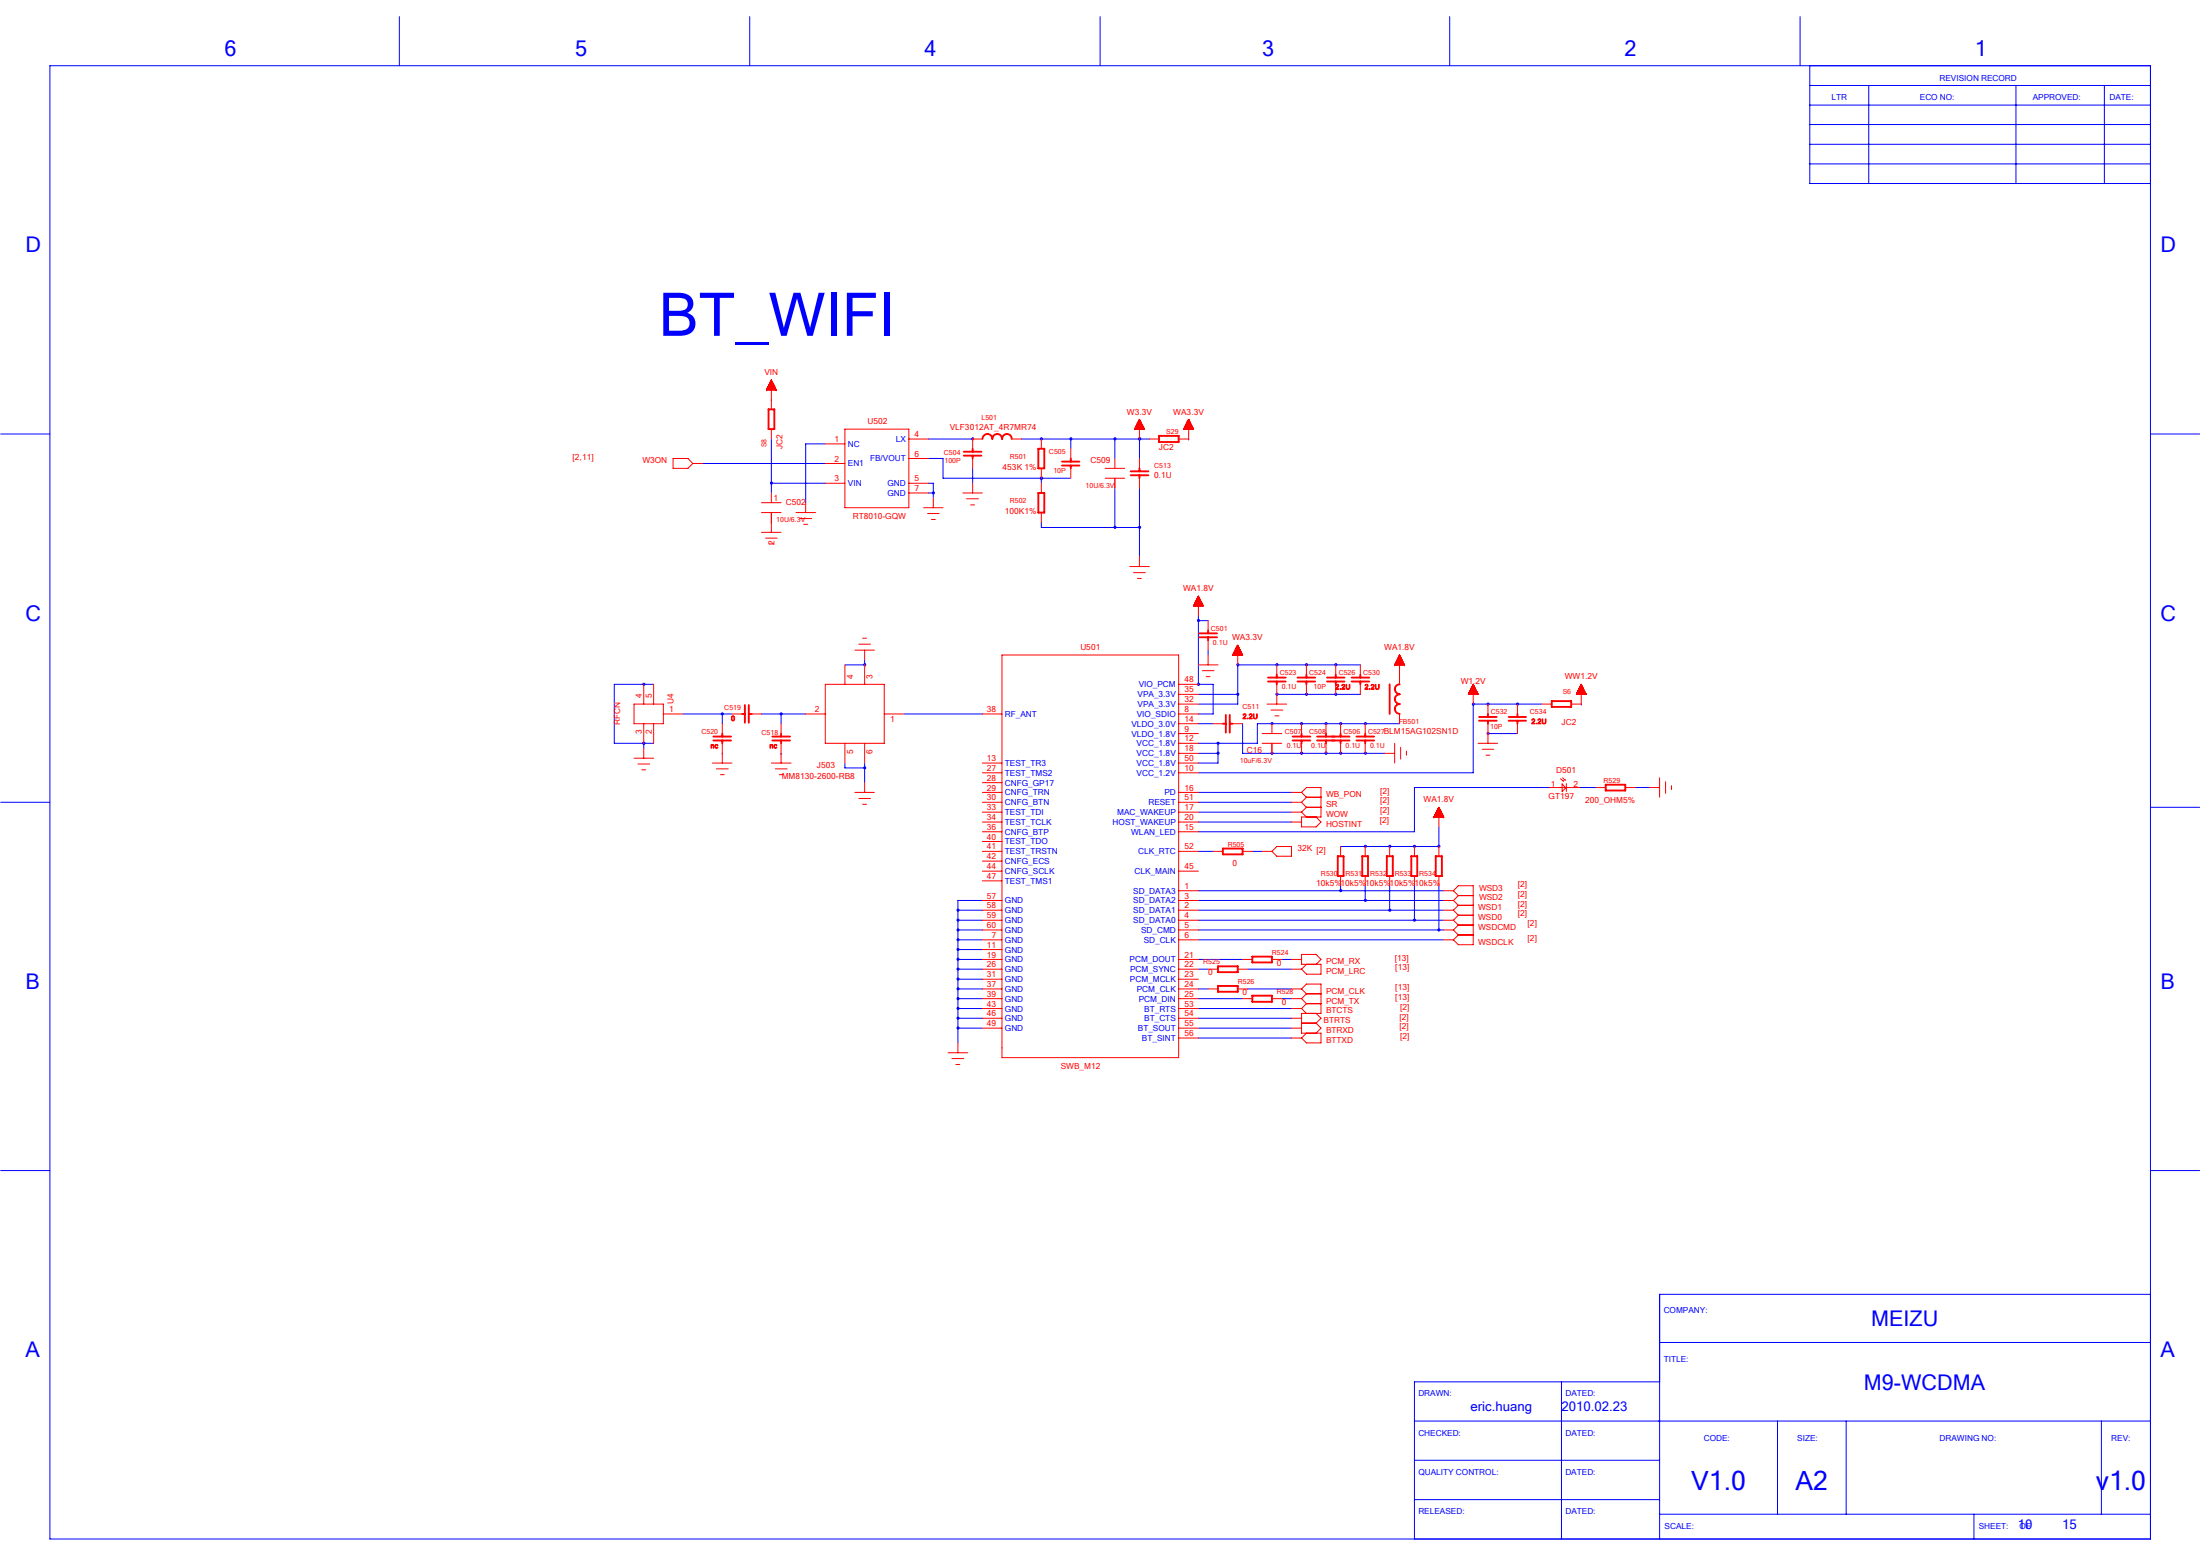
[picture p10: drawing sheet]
<svg xmlns="http://www.w3.org/2000/svg" width="297mm" height="210mm" viewBox="0 0 297 210" stroke-linecap="round" stroke-linejoin="round" font-family="sans-serif">
<g fill="none" stroke="#00f" stroke-width=".14">
<path d="M6.7 8.9h283.7v198.8h-283.7zM53.9 2.2v6.7M101.2 2.2v6.7M148.5 2.2v6.7M195.7 2.2v6.7M243 2.2v6.7M244.4 8.9v15.9h46M244.4 16.8h46M244.4 11.5h46M244.4 14.2h46M244.4 19.5h46M252.3 11.5v13.3"/>
<path d="M272.2 11.5v13.3M284.1 11.5v13.3M244.4 22.1h46M.1 58.6h6.6M104.1 53.9h.1M104.1 59.2v7.3M111.4 59.9h-2.6v7.9M125.4 59.2h5.9M131.3 59.2h.1M138 59.2h17.2M144.6 59.2v1.4M150.5 59.2v2.7"/>
<path d="M153.8 59.2h.1M153.8 59.2v2.7M160.5 59.2h.1M290.4 58.6h6.6M94.9 62.5h16.5M104.1 70.5h.1M104.1 65.2h7.3M125.4 66.5h.6M125.4 65.2h.6v2M125.4 61.9h1.9v2.6h13.3M131.3 63.2v2M140.6 64.5h.1"/>
<path d="M140.6 64.5h4M140.6 70.5v.7h13.2M140.6 64.5v.7M150.5 65.9v5.3M153.8 65.9v9.2M88.3 92.4h-5.4v7.9h5.4M92.2 96.4h6.6M97.5 96.4v1.3M102.8 96.4h6M105.5 96.4v1.3M116.7 89v.7h-2.6M122.1 96.4h10.5"/>
<path d="M161.8 92.4h.1M161.8 92.4h2v4h-2M161.8 93.7h5.3M161.8 97.7h2M161.8 83.8h1.3M161.8 83.1v9.3M163.1 87.7v.7M167.1 89.7v5.3h-5.3M167.1 89.7h.1M167.1 89.7h9.3M167.8 97.7v4h7.9M171.7 97.7h.1"/>
<path d="M172.4 93.7h.1M172.4 89.7h.1M172.4 93.7h4M175.7 97.7h.1M176.4 93.7h.1M176.4 89.7h.1M176.4 89.7h7.3M176.4 93.7h7.3M179 97.7h.1M180.3 93.7h.1M180.3 89.7h.1M181 97.7h.1"/>
<path d="M184.3 97.7h.1M189 91h.1M189 97.7h-19.2v2.6h-8M198.9 95h.1M198.9 95h2M198.9 95v9.3h-37.1M200.9 95h.1M200.9 99h.1M200.9 99h4M200.9 95h7.3M204.9 95h.1M213.5 95h.1"/>
<path d="M.1 108.3h6.6M86.9 100.3v.7M97.5 101.7h.1M105.5 101.7h.1M114.1 103v.6h2.6M116.7 103v2.6M161.8 108.3h12.6M161.8 106.9h12.6M161.8 109.6h12.6M161.8 101.7h2.7M161.8 114.9h2M161.8 110.9h12.6"/>
<path d="M164.5 100.3v2.7h-2.7M169.1 114.9h1.3M171.7 101.7h.1M175.7 101.7h.1M175.7 101.7h11.3M179 101.7h.1M181 119.5v.7M184.3 119.5v2M187.6 119.5v3.3M191 119.5v4.7M194.3 111.6v2.6h-13.3M194.3 119.5v6"/>
<path d="M209.3 106.3h-18.3v5.9h-29.2M213.2 106.3h2.3M220.8 106.3h2M290.4 108.9h6.6M129.3 134.8h3.3M129.3 129.5h3.3M129.3 133.5h3.3M129.3 137.4h3.3M129.3 138.7h3.3M129.3 136.1h3.3M129.3 122.8h3.3M129.3 124.2h3.3"/>
<path d="M129.3 125.5h3.3M129.3 126.8h3.3M129.3 130.8h3.3M129.3 128.1h3.3M129.3 132.1h3.3M132.6 121.5h-3.3v19.2M161.8 134.8h6M161.8 129.5h6M161.8 133.5h1.3M161.8 137.4h12.6M161.8 138.7h12.6M161.8 136.1h12.6"/>
<path d="M161.8 120.2h33.1M161.8 121.5h33.1M161.8 122.8h33.1M161.8 124.2h33.1M161.8 125.5h33.1M161.8 126.8h33.1M161.8 130.8h1.3M168.4 133.5h6M168.4 130.8h6M173.1 134.8h1.3M173.1 129.5h1.3M.1 158h6.6"/>
<path d="M161.8 140.1h12.6M290.4 158h6.6M290.4 174.7h-66.3v33M191 191.8h99.4M191 197.1h33.1M210.8 186.5v21.2M224.1 181.2h66.3M224.1 186.5h-33.1v21.2M240 191.8v12.5M249.3 191.8v12.5M283.7 191.8v12.5M191 202.4h33.1"/>
<path d="M224.1 204.3h66.3M266.5 204.3v3.4"/>
</g>
<g fill="#00f" stroke="#00f" stroke-width=".14">
<path d="M140.5 59.1h.2v.2h-.2z" fill-rule="evenodd"/>
<path d="M125.9 66.4h.2v.2h-.2z" fill-rule="evenodd"/>
<path d="M150.4 59.1h.2v.2h-.2z" fill-rule="evenodd"/>
<path d="M150.4 71.1h.2v.2h-.2z" fill-rule="evenodd"/>
<path d="M131.2 59.1h.2v.2h-.2z" fill-rule="evenodd"/>
<path d="M140.5 64.4h.2v.2h-.2z" fill-rule="evenodd"/>
<path d="M144.5 59.1h.2v.2h-.2z" fill-rule="evenodd"/>
<path d="M140.5 64.4h.2v.2h-.2z" fill-rule="evenodd"/>
<path d="M105.4 96.2h.2v.2h-.2z" fill-rule="evenodd"/>
<path d="M116.7 103.5h.2v.2h-.2z" fill-rule="evenodd"/>
<path d="M116.7 89.6h.2v.2h-.2z" fill-rule="evenodd"/>
<path d="M167 89.6h.2v.2h-.2z" fill-rule="evenodd"/>
<path d="M129.3 122.7h.2v.2h-.2z" fill-rule="evenodd"/>
<path d="M129.3 124.1h.2v.2h-.2z" fill-rule="evenodd"/>
<path d="M129.3 125.4h.2v.2h-.2z" fill-rule="evenodd"/>
<path d="M129.3 126.7h.2v.2h-.2z" fill-rule="evenodd"/>
<path d="M129.3 128h.2v.2h-.2z" fill-rule="evenodd"/>
<path d="M129.3 129.3h.2v.3h-.2z" fill-rule="evenodd"/>
<path d="M129.3 130.7h.2v.2h-.2z" fill-rule="evenodd"/>
<path d="M129.3 132h.2v.2h-.2z" fill-rule="evenodd"/>
<path d="M129.3 133.3h.2v.2h-.2z" fill-rule="evenodd"/>
<path d="M129.3 134.7h.2v.2h-.2z" fill-rule="evenodd"/>
<path d="M129.3 136h.2v.2h-.2z" fill-rule="evenodd"/>
<path d="M129.3 137.3h.2v.2h-.2z" fill-rule="evenodd"/>
<path d="M129.3 138.6h.2v.2h-.2z" fill-rule="evenodd"/>
<path d="M172.3 93.6h.2v.2h-.2z" fill-rule="evenodd"/>
<path d="M164.4 101.5h.2v.2h-.2z" fill-rule="evenodd"/>
<path d="M164.4 100.2h.2v.2h-.2z" fill-rule="evenodd"/>
<path d="M178.9 97.5h.2v.2h-.2z" fill-rule="evenodd"/>
<path d="M175.6 97.5h.2v.2h-.2z" fill-rule="evenodd"/>
<path d="M198.8 94.9h.2v.2h-.2z" fill-rule="evenodd"/>
<path d="M200.8 94.9h.2v.2h-.2z" fill-rule="evenodd"/>
<path d="M200.8 98.9h.2v.2h-.2z" fill-rule="evenodd"/>
<path d="M180.9 101.5h.2v.2h-.2z" fill-rule="evenodd"/>
<path d="M180.9 97.5h.2v.2h-.2z" fill-rule="evenodd"/>
<path d="M176.3 93.6h.2v.2h-.2z" fill-rule="evenodd"/>
<path d="M176.3 89.6h.2v.2h-.2z" fill-rule="evenodd"/>
<path d="M184.2 97.5h.3v.2h-.3z" fill-rule="evenodd"/>
<path d="M167 93.6h.2v.2h-.2z" fill-rule="evenodd"/>
<path d="M171.6 97.5h.2v.2h-.2z" fill-rule="evenodd"/>
<path d="M171.6 101.5h.2v.2h-.2z" fill-rule="evenodd"/>
<path d="M204.8 94.9h.2v.2h-.2z" fill-rule="evenodd"/>
<path d="M104.1 65.1h.2v.2h-.2z" fill-rule="evenodd"/>
<path d="M86.8 92.2h.2v.2h-.2z" fill-rule="evenodd"/>
<path d="M86.8 100.2h.2v.2h-.2z" fill-rule="evenodd"/>
<path d="M86.8 100.2h.2v.2h-.2z" fill-rule="evenodd"/>
<path d="M97.4 96.2h.2v.2h-.2z" fill-rule="evenodd"/>
<path d="M180.3 89.6h.2v.2h-.2z" fill-rule="evenodd"/>
<path d="M180.3 93.6h.2v.2h-.2z" fill-rule="evenodd"/>
<path d="M180.9 120.1h.2v.2h-.2z" fill-rule="evenodd"/>
<path d="M184.2 121.4h.3v.2h-.3z" fill-rule="evenodd"/>
<path d="M190.9 124.1h.2v.2h-.2z" fill-rule="evenodd"/>
<path d="M161.7 83.6h.2v.2h-.2z" fill-rule="evenodd"/>
<path d="M161.7 92.2h.2v.2h-.2z" fill-rule="evenodd"/>
<circle cx="153.9" cy="59.2" r=".15"/>
<circle cx="153.9" cy="71.2" r=".15"/>
<circle cx="179" cy="101.6" r=".15"/>
<circle cx="175.7" cy="101.6" r=".15"/>
<circle cx="184.3" cy="101.6" r=".15"/>
<circle cx="172.4" cy="89.7" r=".15"/>
<circle cx="184.3" cy="114.2" r=".15"/>
<circle cx="187.7" cy="114.2" r=".15"/>
<circle cx="191" cy="114.2" r=".15"/>
<circle cx="194.3" cy="114.2" r=".15"/>
<circle cx="187.7" cy="122.8" r=".15"/>
<circle cx="194.3" cy="125.5" r=".15"/>
</g>
<g fill="none" stroke="#f00" stroke-width=".25">
<path d="M103.8 55.2h.7v2.7h-.7zM132.7 59.2a.66 .66 0 0 1 .6-.6 .66 .66 0 0 1 .7 .6M134 59.2a.65 .65 0 0 1 .6-.6 .65 .65 0 0 1 .7 .6 .66 .66 0 0 1 .6-.6 .66 .66 0 0 1 .7 .6M156.5 58.8h2.6v.8h-2.6zM130.1 61h2.4M130.1 61.5h2.4M131.3 60.6v.4M131.3 61.5v.4M140.2 66.5h.8v2.7h-.8zM140.2 60.6h.8v2.6h-.8zM143.4 62.3h2.3M143.4 62.8h2.3"/>
<path d="M144.6 61.9v.4M144.6 62.8v.4M152.7 64.1h2.4M152.7 63.6h2.4M153.8 63.2v.4M153.8 64.1v.4M96.3 99.4h2.4M96.3 99.9h2.4M97.5 99v.4M97.5 99.9v.4M100.2 96.4h.4M100.6 95.1v2.4"/>
<path d="M101.1 96.4h.4M101.1 95.1v2.4M104.3 99.4h2.4M104.3 99.9h2.4M105.5 99v.4M105.5 99.9v.4M161.9 85.5h2.4M161.9 86h2.4M163.1 85.1v.4M163.1 86v.4M165.1 97.7h.4M165.5 96.5v2.4"/>
<path d="M166 97.7h.4M166 96.5v2.4M171.2 91.4h2.4M171.2 92h2.4M172.4 91v.4M172.4 92v.4M174.5 99.4h2.4M174.5 99.9h2.4M175.2 91.4h2.4M175.2 92h2.4M175.7 99v.4M175.7 99.9v.4"/>
<path d="M176.4 91v.4M176.4 92v.4M177.8 99.4h4.4M177.8 99.9h4.4M179 99v.4M179 99.9v.4M179.2 91.4h2.3M179.2 92h2.3M180.3 91v.4M180.3 92v.4M181 99v.4M181 99.9v.4"/>
<path d="M182.5 91.4h2.4M182.5 92h2.4M183.1 99.4h2.4M183.1 99.9h2.4M183.7 91v.4M183.7 92v.4M184.3 99v.4M184.3 99.9v.4M187.6 92.4v4M189 92.4a.66 .66 0 0 0-.7 .6 .66 .66 0 0 0 .7 .7M189 93.7a.65 .65 0 0 0-.7 .7 .65 .65 0 0 0 .7 .6M189 95a.66 .66 0 0 0-.7 .7 .66 .66 0 0 0 .7 .6"/>
<path d="M199.7 96.8h2.4M199.7 97.3h2.4M200.9 96.4v.4M200.9 97.3v.4M203.7 96.8h2.3M203.7 97.3h2.3M204.9 96.4v.4M204.9 97.3v.4M209.5 94.6h2.6v.8h-2.6zM165.1 114.5h2.7v.8h-2.7zM180.6 115.5h.8v2.7h-.8zM183.9 115.5h.8v2.7h-.8z"/>
<path d="M187.2 115.5h.9v2.7h-.9zM190.5 115.5h.9v2.7h-.9zM193.9 115.5h.8v2.7h-.8zM216.8 105.9h2.6v.8h-2.6zM164.5 130.4h2.6v.8h-2.6zM164.5 133.1h2.6v.7h-2.6zM169.1 129.1h2.6v.8h-2.6zM169.1 134.4h2.6v.8h-2.6z"/>
</g>
<g fill="none" stroke="#f00" stroke-width=".14">
<path d="M103.5 52.6h.1M103.5 52.6h1.3M103.5 52.5h1.3v.1M103.5 52.5v.1M103.6 52.5h1.1M103.6 52.4h1.1v.2M103.6 52.4v.2M103.6 52.3h1.1M103.6 52.3h1.1v.3M103.6 52.3v.3M103.7 52.2h.9M103.7 52.2h.9v.4"/>
<path d="M103.7 52.2v.4M103.7 52.1h.9M103.8 52.1h.7v.5M103.8 52v.6M103.8 52h.7M103.8 52.6v-.6h.7v.6M103.8 51.9h.7M103.9 51.9h.5v.7M103.9 51.8v.8M103.9 51.8h.5M103.9 51.8h.5v.8M104 51.6h.3v1"/>
<path d="M104 51.6v1M104 51.6h.3M104 51.5h.3v1.1M104.1 51.4h.1v1.2M104.1 51.4v1.2M104.1 51.4h.1M104.1 51.3v3.9M104.1 51.3l.1 1.3M104.1 51.3h.1M104.1 57.9v1.3M104.1 51.3l-.6 1.3M104.1 51.3l.7 1.3"/>
<path d="M104.3 51.5h-.3v1.1M104.4 51.7h-.5v.9M104.8 52.6h.1M111.4 59.9h2.7M114.1 57.9h8.6v10.6h-8.6zM122.7 59.2h2.7M132.6 59.2h-1.3v1.4M136.6 59.2h1.4M140.6 59.2v1.4M153.2 57.9h1.3M153.3 57.8h1.2M153.3 57.8h1.1v.1"/>
<path d="M153.3 57.7v.2M153.3 57.7h1.1M153.3 57.6h1.1v.3M153.3 57.6v.3M153.3 57.6h1.1M153.4 57.9v-.4h.9v.4M153.4 57.5h.9M153.4 57.9v-.5h.9v.5M153.4 57.4h.8M153.5 57.3h.7v.6M153.5 57.3v.6M153.5 57.3h.7"/>
<path d="M153.5 57.2h.7v.7M153.5 57.2v.7M153.6 57.2h.5M153.6 57.1h.5v.8M153.6 57h.5v.9M153.7 56.9h.3v1M153.7 56.9v1M153.7 56.9h.3M153.8 56.8h.2v1.1M153.8 56.7v1.2M153.8 56.7h.1M153.8 56.7h.1v1.2"/>
<path d="M153.8 56.6h.1M153.8 56.6v2.6M153.8 56.6l.7 1.3h-1.3zM153.9 56.6l-.1 1.3M154 57h-.3l-.1 .9M154.1 57h-.5v.9M155.2 59.2h1.3M159.9 57.9h1.2M159.9 57.8h1.2M159.9 57.8h1.2v.1M159.9 57.7v.2M159.9 57.7h1.1"/>
<path d="M159.9 57.6h1.1v.3M159.9 57.6v.3M160 57.6h1M160 57.9v-.4h.9v.4M160 57.5h.9M160 57.9v-.5h.9v.5M160.1 57.4h.8M160.1 57.3h.7v.6M160.1 57.3v.6M160.1 57.3h.7M160.2 57.2h.6v.7M160.2 57.1h.5v.8"/>
<path d="M160.2 57v.9M160.2 57h.5M160.3 57h.4v.9M160.3 56.9h.3v1M160.3 56.9v1M160.3 56.9h.3M160.4 56.8h.2v1.1M160.4 56.7v1.2M160.4 56.7h.2M160.4 56.7h.1v1.2M160.5 56.6h.1M160.5 56.6l-.7 1.3h1.3"/>
<path d="M160.5 56.6v2.6h-1.4M160.5 56.6l.6 1.3M160.5 56.6l-.1 1.3M160.7 57h-.4v.9M160.8 57.2h-.6v.7M90.9 61.9h2l.6 .6-.6 .7h-2zM93.5 62.5h1.4M102.8 67.8h2.7M102.8 69.2h2.7M102.8 71.8h2.7M103.4 72.6h1.5M103.9 73.4h.5"/>
<path d="M104.1 66.5v1.3M104.1 69.2v2.6M107.5 69.2h2.6M108 70h1.6M108.5 70.8h.5M108.8 67.8v1.4M111.4 65.2h2.7M111.4 62.5h2.7M122.7 65.2h2.7M122.7 61.9h2.7M122.7 66.5h2.7M124.7 68.5h2.6"/>
<path d="M125.2 69.3h1.6M125.8 70.1h.5M126 67.2v1.3M130 66.5h2.6M130.5 67.3h1.6M131 68.1h.6M131.3 61.9v1.3M131.3 65.2v1.3M140.6 63.2v1.3M140.6 65.2v1.3M140.6 69.2v1.3M144.6 60.6v1.3"/>
<path d="M144.6 63.2v1.3M149.2 63.2h2.7M149.2 64.5h2.7M150.5 61.9v1.3M150.5 64.5v1.4M152.5 76.5h2.7M153 77.3h1.7M153.6 78.1h.5M153.8 61.9v1.3M153.8 64.5v1.4M153.8 75.1v1.4M85.6 95h4v2.7h-4z"/>
<path d="M86.9 92.4v2.6M86.9 97.7v2.6M88.3 92.4v2.6M88.3 97.7v2.6M89.6 96.4h2.6M97.5 97.7v1.3M98.8 96.4h1.4M101.5 96.4h1.3M105.5 97.7v1.3M108.8 96.4h2.6M111.4 92.4h8v7.9h-8zM114.1 89.7v2.7"/>
<path d="M115.4 87.7h2.7M116 86.9h1.5M116.5 86.1h.5M116.7 87.7v1.3M116.7 89.7v2.7M119.4 96.4h2.7M132.6 96.4h2.7M135.3 88.4h23.8v54.3h-23.8zM159.1 96.4h2.7M159.1 92.4h2.7M159.1 99h2.7M159.1 97.7h2.7"/>
<path d="M159.1 95h2.7M159.1 93.7h2.7M161.2 81.7l1.2 .1M161.2 81.7v.1M161.2 81.7h1.2M161.2 81.6h1.2v.2M161.2 81.6v.2M161.3 81.6h1.1M161.3 81.8v-.3h1v.3M161.3 81.4h1M161.3 81.4h1v.4M161.3 81.4v.4"/>
<path d="M161.3 81.3h1M161.4 81.3h.8v.5M161.4 81.3v.5M161.4 81.2h.8M161.4 81.2h.8v.6M161.4 81.2v.6M161.4 81.1h.7M161.5 81.1h.6v.7M161.5 81v.8M161.5 81h.6M161.5 81h.6v.8M161.5 80.9v.9"/>
<path d="M161.6 80.9h.4M161.6 80.9h.4v.9M161.6 80.8v1M161.6 80.8h.4M161.7 80.8h.3v1M161.7 80.7v1.1M161.7 80.7h.2M161.7 80.6h.2v1.2M161.7 80.6v1.2M161.7 80.6h.2M161.8 80.5v1.3M161.8 80.5h.1"/>
<path d="M161.8 89.7h2.7M161.8 80.5v2.6M161.8 80.5l.7 1.3h-1.4zM162.3 90.5h1.6M162.9 91.3h.5M163.1 83.8v1.3M163.1 86.4v1.3M163.1 88.4v1.3M163.8 97.7h1.3M166.4 97.7h1.4M166.5 88.4h1.3M166.5 88.3h1.2"/>
<path d="M166.5 88.4v-.2h1.2v.2M166.5 88.2h1.1M166.6 88.1h1v.3M166.6 88.1v.3M166.6 88.1h1M166.6 88.4v-.4h1v.4M166.7 88h.8M166.7 88.4v-.5h.8v.5M166.7 87.9h.8M166.7 87.8h.8v.6M166.8 87.7h.6v.7M166.8 87.7v.7"/>
<path d="M166.8 87.7h.6M166.8 87.6h.6v.8M166.9 87.5h.4v.9M166.9 87.4v1M166.9 87.4h.4M166.9 87.4h.4v1M166.9 87.3v1.1M167 87.3h.2M167 87.3h.2v1.1M167 87.2v1.2M167 87.2h.2M167 87.2h.2v1.2"/>
<path d="M167 87.1v1.3M167.1 87.1h.1M167.1 87.1l-.7 1.3h1.4M167.1 87.1v2.6M167.1 87.1l.7 1.3M167.4 87.5h-.5l-.1 .9M167.4 87.8h-.6l-.1 .6M170.4 99h2.7M171.1 95h2.6M171.6 95.8h1.6M171.7 97.7v1.3M172.1 96.6h.6"/>
<path d="M172.4 89.7v1.3M172.4 92.4v2.6M175.7 97.7v1.3M176.4 89.7v1.3M176.4 92.4v1.3M179 97.7v1.3M180.3 89.7v1.3M180.3 92.4v1.3M181 97.7v1.3M183.7 89.7v1.3M183.7 92.4v1.3M184.3 97.7v1.3"/>
<path d="M188.3 89.7h.1M188.3 89.7h1.3M188.3 89.6h1.3v.1M188.3 89.6v.1M188.4 89.6h1.1M188.4 89.5h1.1v.2M188.4 89.5v.2M188.5 89.5h1M188.5 89.7v-.3h1v.3M188.5 89.3h.9M188.5 89.3h.9v.4M188.5 89.3v.4"/>
<path d="M188.6 89.2h.8M188.6 89.2h.8v.5M188.6 89.1h.7v.6M188.6 89v.7M188.6 89h.7M188.7 89h.6v.7M188.7 88.9v.8M188.7 88.9h.5M188.7 88.9h.5v.8M188.7 88.8v.9M188.8 88.8h.4M188.8 88.8h.4v.9"/>
<path d="M188.8 88.7v1M188.8 88.7h.3M188.8 88.6h.3v1.1M188.8 88.6v1.1M188.9 88.6h.2M188.9 88.5h.2v1.2M188.9 88.4l.1 4M188.9 88.5l.1 1.2M189 88.4h.1M189 96.4v1.3M189 88.4l-.7 1.3M189 88.4l.6 1.3"/>
<path d="M189 88.5h-.1v1.2M189.3 89.1h-.7v.6M189.6 89.7h.1M198.3 93.6h1.2v.1M198.3 93.6v.1M198.3 93.6h1.2M198.3 93.5h1.2v.2M198.3 93.5v.2M198.4 93.5h1.1M198.4 93.4h1v.3M198.4 93.4v.3M198.4 93.4h1"/>
<path d="M198.4 93.3h1v.4M198.4 93.3v.4M198.5 93.3h.9M198.5 93.2h.8v.5M198.5 93.2v.5M198.5 93.2h.8M198.5 93.1h.8v.6M198.5 93.1v.6M198.6 93h.6M198.6 93h.6v.7M198.6 92.9v.8M198.6 92.9h.6"/>
<path d="M198.6 92.9h.6v.8M198.7 92.8h.4v.9M198.7 92.7v1M198.7 92.7h.4M198.7 92.7h.4v1M198.7 92.6v1.1M198.8 92.6h.2M198.8 92.6h.2v1.1M198.8 92.5v1.2M198.8 92.5h.2M198.9 92.5h.1v1.2M198.9 92.4h.1"/>
<path d="M198.9 92.4l-.6 1.3h1.3M198.9 92.4v2.6M198.9 92.4l.7 1.3M198.9 92.4v1.3M199.1 92.8h-.4l-.1 .9M200.9 95v1.4M200.9 97.7v2.6M204.9 95v1.4M204.9 97.7v1.3M208.2 95h1.3M212.9 93.6h1.2v.1M212.9 93.6v.1"/>
<path d="M212.9 93.6h1.2M212.9 93.5h1.2v.2M212.9 93.5v.2M212.9 93.5h1.1M213 93.4h1v.3M213 93.4v.3M213 93.4h1M213 93.3h1v.4M213 93.3v.4M213 93.3h.9M213.1 93.2h.8v.5M213.1 93.2v.5"/>
<path d="M213.1 93.2h.8M213.1 93.1h.8v.6M213.1 93.1v.6M213.1 93h.7M213.2 93h.6v.7M213.2 92.9v.8M213.2 92.9h.6M213.2 92.9h.5v.8M213.3 92.8h.4v.9M213.3 92.7v1M213.3 92.7h.4M213.3 92.7h.3v1"/>
<path d="M213.3 92.6v1.1M213.3 92.6h.3M213.4 92.6h.2v1.1M213.4 92.5v1.2M213.4 92.5h.2M213.5 92.5v1.2M213.5 92.4h.1M213.5 92.4v2.6h-1.4M213.5 92.4l-.7 1.3h1.4M213.5 92.4l.7 1.3M213.5 92.4v1.3M213.7 92.8h-.5v.9"/>
<path d="M85.6 102.3h2.7M86.1 103.1h1.6M86.6 103.9h.6M86.9 101v1.3M96.2 103h2.6M96.7 103.8h1.6M97.3 104.5h.5M97.5 100.3v2.7M104.1 103h2.7M104.7 103.8h1.6M105.2 104.5h.5M105.5 100.3v2.7"/>
<path d="M114.1 100.3v2.7M115.4 106.9h2.7M116 107.8h1.5M116.5 108.5h.5M116.7 100.3v2.7M116.7 105.6v1.3M132.6 104.3h2.7M132.6 103h2.7M132.6 112.2h2.7M132.6 106.9h2.7M132.6 109.6h2.7M132.6 110.9h2.7"/>
<path d="M132.6 105.6h2.7M132.6 108.3h2.7M132.6 113.6h2.7M132.6 114.9h2.7M132.6 116.2h2.7M132.6 117.6h2.7M132.6 118.9h2.7M159.1 100.3h2.7M159.1 104.3h2.7M159.1 103h2.7M159.1 112.2h2.7M159.1 106.9h2.7"/>
<path d="M159.1 109.6h2.7M159.1 101.7h2.7M159.1 110.9h2.7M159.1 108.3h2.7M159.1 114.9h2.7M159.1 117.6h2.7M163.8 114.9h1.3M167.8 114.9h1.3M170.4 100.3h2.7M170.4 114.9h1.3M171.7 100.3v1.4M171.7 114.9l.7-.7h2v1.3h-2z"/>
<path d="M174.4 106.9h1.3M174.4 109.6h1.3M174.4 110.9h1.3M174.4 108.3h1.3M175.7 100.3v1.4M175.7 106.9l.7-.6h2v4h-2.7v1.3h2l.7-.7-.7-.6M175.7 108.3l.7 .6M175.7 106.9l.7 .7M175.7 109.6l.7 .7M176.4 108.9h2M176.4 107.6h2M176.4 107.6l-.7 .7"/>
<path d="M176.4 108.9l-.7 .7M179 100.3v1.4M181 100.3v1.4M181 114.2v1.3M181 118.2v1.3M184.3 100.3v1.4M184.3 114.2v1.3M184.3 118.2v1.3M187 101.7h1.3M187.6 114.2v1.3M187.6 118.2v1.3M188.3 100.3v2.7"/>
<path d="M189.1 100.8v1.6M189.9 101.4v.5M191 114.2v1.3M191 118.2v1.3M193.6 110.3h.1M193.6 110.3h1.3M193.7 110.2h1.2M193.7 110.1v.2M193.7 110.1h1.1M193.8 110h1M193.8 109.9v.4M193.8 109.9h.9"/>
<path d="M193.9 109.7h.8v.6M193.9 109.7v.6M193.9 109.7h.8M193.9 109.7h.7M194 109.6h.6M194 109.5v.8M194 109.5h.5M194 109.4h.5M194 109.3v1M194.1 109.4h.4M194.1 109.3h.3M194.1 109.2v1.1"/>
<path d="M194.1 109.2h.3M194.2 109.1h.1M194.2 109.1v1.2M194.2 109h.1M194.2 108.9v1.4M194.3 109h.1M194.3 108.9v2.7M194.3 114.2v1.3M194.3 118.2v1.3M194.3 108.9l-.7 1.4M194.3 108.9l.6 1.4M194.3 109.1v1.2"/>
<path d="M194.4 109.2h-.2l-.1 1.1M194.4 109.2v1.1M194.4 109.3v1M194.5 109.4v.9M194.6 109.5v.8M194.6 109.6h-.6l-.1 .7M194.6 109.6v.7M194.7 109.8h-.9v.5M194.7 109.8v.5M194.8 109.9v.4M194.8 110h-1.1v.3M194.8 110v.3"/>
<path d="M194.9 110.2v.1M194.9 110.3h.1M199.6 100.3h2.6M200.1 101.1h1.6M200.6 101.9h.6M209.3 106.3h3.9M210.7 105.1l.4 .3M211 105l.3 .3 .1-.1M211.4 106.3l-.5-.5v1l.5-.5M211.5 105.7v1.1M215.5 106.3h1.3M219.4 106.3h1.4"/>
<path d="M222.8 106.3h1.3M224.1 105v2.6M224.9 105.5v1.6M225.7 106v.6M132.6 122.8h2.7M132.6 121.5h2.7M132.6 124.2h2.7M132.6 125.5h2.7M132.6 126.8h2.7M132.6 128.1h2.7M132.6 129.5h2.7M132.6 130.8h2.7"/>
<path d="M132.6 132.1h2.7M132.6 133.5h2.7M132.6 134.8h2.7M132.6 136.1h2.7M132.6 137.4h2.7M132.6 138.7h2.7M159.1 120.2h2.7M159.1 122.8h2.7M159.1 121.5h2.7M159.1 124.2h2.7M159.1 125.5h2.7M159.1 126.8h2.7"/>
<path d="M159.1 129.5h2.7M159.1 130.8h2.7M159.1 132.1h2.7M159.1 133.5h2.7M159.1 134.8h2.7M159.1 136.1h2.7M159.1 137.4h2.7M159.1 138.7h2.7M163.1 130.8h1.4M163.1 133.5h1.4M167.1 130.8h1.3M167.1 133.5h1.3"/>
<path d="M167.8 129.5h1.3M167.8 134.8h1.3M171.7 129.5h1.4M171.7 134.8h1.4M174.4 129.5h1.3M174.4 130.8h1.3M174.4 133.5h1.3M174.4 134.8h1.3M174.4 136.1h1.3M174.4 137.4h1.3M174.4 138.7h1.3M175.7 133.5l.7-.7h2v4h-2.7v2.6h2.7v1.3h-2l-.7-.6"/>
<path d="M175.7 134.8l.7 .6M175.7 133.5l.7 .6M175.7 138.1h2M175.7 136.1l.7 .7M176.4 135.4h2M176.4 134.1h2M176.4 134.1l-.7 .7M176.4 130.1l-.7 .7M176.4 139.4l-.7 .7M176.4 135.4l-.7 .7M177.7 130.1l.7-.6-.7-.7h-2v1.3h2.7v1.4h-2l-.7-.7M177.7 136.8l.7 .6-.7 .7"/>
<path d="M177.7 138.1l.7 .6-.7 .7M194.9 120.2h1.3M194.9 122.8h1.3M194.9 121.5h1.3M194.9 124.2h1.3M194.9 125.5h1.3M194.9 126.8h1.3M196.2 121.5l.7 .7M196.2 120.2l.7-.7h2v8h-2l-.7-.7M196.2 122.8l.7 .7M196.2 124.2l.7 .6M196.2 125.5l.7 .7"/>
<path d="M196.2 120.2l.7 .7M196.9 122.2h2M196.9 120.9h2M196.9 120.9l-.7 .6M196.9 123.5h2M196.9 122.2l-.7 .6M196.9 124.8h2M196.9 123.5l-.7 .7M196.9 126.2h2M196.9 124.8l-.7 .7M196.9 126.2l-.7 .6M128 142.1h2.7"/>
<path d="M128.5 142.9h1.6M129.1 143.7h.5M129.3 140.7v1.4M159.1 140.1h2.7M174.4 140.1h1.3"/>
</g>
<text font-size="8.1" fill="#00f" x="88.9" y="45.3">BT_WIFI</text>
<g font-size="3.6" fill="#00f">
<text x="228.4" y="201">V1.0</text>
<text x="242.4" y="201">A2</text>
<text x="283" y="201">v1.0</text>
</g>
<g font-size="2.9" fill="#00f">
<text x="30.3" y="7.5">6</text>
<text x="77.6" y="7.5">5</text>
<text x="124.8" y="7.5">4</text>
<text x="170.4" y="7.5">3</text>
<text x="219.3" y="7.5">2</text>
<text x="266.6" y="7.5">1</text>
<text x="3.4" y="34.1">D</text>
<text x="291.7" y="34.1">D</text>
<text x="3.4" y="83.8">C</text>
<text x="291.7" y="83.8">C</text>
<text x="3.4" y="133.5">B</text>
<text x="291.7" y="133.5">B</text>
<text x="252.7" y="178.9">MEIZU</text>
<text x="3.4" y="183.1">A</text>
<text x="291.7" y="183.1">A</text>
<text x="251.7" y="187.5">M9-WCDMA</text>
</g>
<g font-size="1.8" fill="#00f">
<text x="198.5" y="190.4">eric.huang</text>
<text x="210.8" y="190.4">2010.02.23</text>
<text x="272.4" y="206.3">10</text>
<text x="278.4" y="206.3">15</text>
</g>
<g font-size="1.1" fill="#00f">
<text x="261.9" y="10.9">REVISION RECORD</text>
<text x="247.3" y="13.5">LTR</text>
<text x="259.2" y="13.5">ECO NO:</text>
<text x="274.5" y="13.5">APPROVED:</text>
<text x="284.8" y="13.5">DATE:</text>
<text x="120.9" y="59.6">LX</text>
<text x="114.5" y="65.6">VIN</text>
<text x="114.5" y="62.9">EN1</text>
<text x="114.5" y="60.3">NC</text>
<text x="117.5" y="62.3">FB/VOUT</text>
<text x="119.8" y="65.6">GND</text>
<text x="119.8" y="66.9">GND</text>
<text x="153.6" y="95.4">VPA_3.3V</text>
<text x="153.6" y="94.1">VPA_3.3V</text>
<text x="153.7" y="92.8">VIO_PCM</text>
<text x="135.7" y="96.8">RF_ANT</text>
<text x="152.8" y="98.1">VLDO_3.0V</text>
<text x="152.8" y="99.4">VLDO_1.8V</text>
<text x="153.5" y="100.7">VCC_1.8V</text>
<text x="153.5" y="96.8">VIO_SDIO</text>
<text x="135.7" y="103.4">TEST_TR3</text>
<text x="135.7" y="104.7">TEST_TMS2</text>
<text x="135.7" y="106">CNFG_GP17</text>
<text x="135.7" y="107.3">CNFG_TRN</text>
<text x="153.5" y="104.7">VCC_1.2V</text>
<text x="153.5" y="102.1">VCC_1.8V</text>
<text x="153.5" y="103.4">VCC_1.8V</text>
<text x="157.2" y="107.3">PD</text>
<text x="135.7" y="108.7">CNFG_BTN</text>
<text x="135.7" y="110">TEST_TDI</text>
<text x="135.7" y="111.3">TEST_TCLK</text>
<text x="135.7" y="112.6">CNFG_BTP</text>
<text x="135.7" y="114">TEST_TDO</text>
<text x="150.2" y="111.3">HOST_WAKEUP</text>
<text x="150.8" y="110">MAC_WAKEUP</text>
<text x="152.7" y="112.6">WLAN_LED</text>
<text x="155.1" y="108.7">RESET</text>
<text x="135.7" y="115.3">TEST_TRSTN</text>
<text x="135.7" y="116.6">CNFG_ECS</text>
<text x="135.7" y="118">CNFG_SCLK</text>
<text x="135.7" y="119.3">TEST_TMS1</text>
<text x="153.2" y="118">CLK_MAIN</text>
<text x="153.7" y="115.3">CLK_RTC</text>
<text x="135.7" y="121.9">GND</text>
<text x="135.7" y="123.2">GND</text>
<text x="135.7" y="124.6">GND</text>
<text x="135.7" y="125.9">GND</text>
<text x="153" y="120.6">SD_DATA3</text>
<text x="153" y="123.2">SD_DATA1</text>
<text x="153" y="121.9">SD_DATA2</text>
<text x="153" y="124.6">SD_DATA0</text>
<text x="154.1" y="125.9">SD_CMD</text>
<text x="135.7" y="128.5">GND</text>
<text x="135.7" y="129.9">GND</text>
<text x="135.7" y="131.2">GND</text>
<text x="135.7" y="127.2">GND</text>
<text x="152.5" y="129.9">PCM_DOUT</text>
<text x="152.6" y="131.2">PCM_SYNC</text>
<text x="154.4" y="127.2">SD_CLK</text>
<text x="135.7" y="132.5">GND</text>
<text x="135.7" y="133.9">GND</text>
<text x="135.7" y="135.2">GND</text>
<text x="135.7" y="136.5">GND</text>
<text x="135.7" y="137.8">GND</text>
<text x="152.6" y="132.5">PCM_MCLK</text>
<text x="153.5" y="133.9">PCM_CLK</text>
<text x="153.7" y="135.2">PCM_DIN</text>
<text x="154.5" y="136.5">BT_RTS</text>
<text x="154.5" y="137.8">BT_CTS</text>
<text x="135.7" y="139.1">GND</text>
<text x="153.6" y="139.1">BT_SOUT</text>
<text x="154.2" y="140.5">BT_SINT</text>
<text x="224.6" y="177.2">COMPANY:</text>
<text x="224.6" y="183.8">TITLE:</text>
<text x="191.5" y="188.4">DRAWN:</text>
<text x="211.4" y="188.4">DATED:</text>
<text x="191.5" y="193.8">CHECKED:</text>
<text x="211.4" y="193.8">DATED:</text>
<text x="230" y="194.4">CODE:</text>
<text x="242.7" y="194.4">SIZE:</text>
<text x="261.9" y="194.4">DRAWING NO:</text>
<text x="285.1" y="194.4">REV:</text>
<text x="191.5" y="199.1">QUALITY CONTROL:</text>
<text x="211.4" y="199.1">DATED:</text>
<text x="191.5" y="204.3">RELEASED:</text>
<text x="211.4" y="204.3">DATED:</text>
<text x="224.8" y="206.3">SCALE:</text>
<text x="267.2" y="206.3">SHEET:</text>
<text x="272.7" y="206.3">OF</text>
</g>
<g font-size="1.1" fill="#f00">
<text x="103.2" y="50.6">VIN</text>
<text x="112.7" y="59.6">1</text>
<text x="117.1" y="57.3">U502</text>
<text x="123.5" y="59">4</text>
<text x="128.2" y="58.1">VLF3012AT_4R7MR74</text>
<text x="152.2" y="55.9">W3.3V</text>
<text x="158.4" y="55.9">WA3.3V</text>
<text x="77.3" y="62">[2,11]</text>
<text x="86.7" y="62.5">W3ON</text>
<text x="105.6" y="60.6" transform="rotate(-90 105.6 60.6)">JC2</text>
<text x="112.7" y="64.9">3</text>
<text x="112.7" y="62.3">2</text>
<text x="123.5" y="64.9">5</text>
<text x="123.5" y="61.6">6</text>
<text x="135.4" y="63.4">453K 1%</text>
<text x="147.2" y="62.5">C509</text>
<text x="155.8" y="64.5">0.1U</text>
<text x="156.5" y="60.7">JC2</text>
<text x="104.4" y="67.6">1</text>
<text x="106.1" y="68.1">C502</text>
<text x="115.1" y="70">RT8010-GQW</text>
<text x="123.5" y="66.3">7</text>
<text x="135.7" y="69.3">100K1%</text>
<text x="104.5" y="73.5" transform="rotate(-90 104.5 73.5)">2</text>
<text x="159.7" y="79.8">WA1.8V</text>
<text x="145.9" y="87.7">U501</text>
<text x="166.4" y="86.4">WA3.3V</text>
<text x="186.9" y="87.7">WA1.8V</text>
<text x="86.6" y="94.2" transform="rotate(-90 86.6 94.2)">4</text>
<text x="88" y="94.2" transform="rotate(-90 88 94.2)">5</text>
<text x="90.9" y="95" transform="rotate(-90 90.9 95)">U4</text>
<text x="115.2" y="91.6" transform="rotate(-90 115.2 91.6)">4</text>
<text x="117.8" y="91.6" transform="rotate(-90 117.8 91.6)">3</text>
<text x="159.9" y="94.7">32</text>
<text x="159.9" y="93.4">35</text>
<text x="159.9" y="92.1">48</text>
<text x="197.2" y="92.4">W1.2V</text>
<text x="211.3" y="91.7">WW1.2V</text>
<text x="83.7" y="97.9" transform="rotate(-90 83.7 97.9)">RFCN</text>
<text x="86.6" y="99.1" transform="rotate(-90 86.6 99.1)">3</text>
<text x="88" y="99.1" transform="rotate(-90 88 99.1)">2</text>
<text x="90.4" y="96.1">1</text>
<text x="110" y="96.1">2</text>
<text x="115.2" y="101.7" transform="rotate(-90 115.2 101.7)">5</text>
<text x="117.8" y="101.7" transform="rotate(-90 117.8 101.7)">6</text>
<text x="120.2" y="97.4">1</text>
<text x="133.2" y="96.1">38</text>
<text x="159.9" y="96.1">8</text>
<text x="159.9" y="98.7">9</text>
<text x="159.9" y="100.1">12</text>
<text x="159.9" y="97.4">14</text>
<text x="159.9" y="101.4">18</text>
<text x="168.3" y="101.7">C16</text>
<text x="186.8" y="99">BLM15AG102SN1D</text>
<text x="210.8" y="97.8">JC2</text>
<text x="105.5" y="105.1">MM8130-2600-RB8</text>
<text x="110.3" y="103.6">J503</text>
<text x="133.2" y="102.7">13</text>
<text x="133.2" y="104">27</text>
<text x="133.2" y="105.4">28</text>
<text x="133.2" y="106.7">29</text>
<text x="159.9" y="104">10</text>
<text x="159.9" y="106.7">16</text>
<text x="159.9" y="102.7">50</text>
<text x="179" y="107.6">WB_PON</text>
<text x="186.4" y="107.1">[2]</text>
<text x="209.1" y="107.8">GT197</text>
<text x="209.4" y="106.2">1</text>
<text x="210.1" y="104.3">D501</text>
<text x="212.4" y="106.2">2</text>
<text x="133.2" y="108">30</text>
<text x="133.2" y="109.3">33</text>
<text x="133.2" y="110.6">34</text>
<text x="133.2" y="112">36</text>
<text x="133.2" y="113.3">40</text>
<text x="159.9" y="112">15</text>
<text x="159.9" y="109.3">17</text>
<text x="159.9" y="110.6">20</text>
<text x="159.9" y="108">51</text>
<text x="179" y="111.6">HOSTINT</text>
<text x="179" y="108.9">SR</text>
<text x="179" y="110.3">WOW</text>
<text x="186.3" y="111.1">[2]</text>
<text x="186.4" y="108.4">[2]</text>
<text x="186.4" y="109.8">[2]</text>
<text x="192.2" y="108.3">WA1.8V</text>
<text x="214" y="108.4">200_OHM5%</text>
<text x="133.2" y="114.6">41</text>
<text x="133.2" y="116">42</text>
<text x="133.2" y="117.3">44</text>
<text x="133.2" y="118.6">47</text>
<text x="159.9" y="117.3">45</text>
<text x="159.9" y="120">1</text>
<text x="159.9" y="114.6">52</text>
<text x="166.4" y="116.9">0</text>
<text x="175.2" y="114.9">32K [2]</text>
<text x="177.7" y="119.5">10k5%10k5%10k5%10k5%10k5%</text>
<text x="204.9" y="119.7">[2]</text>
<text x="133.2" y="121.3">57</text>
<text x="133.2" y="122.6">58</text>
<text x="133.2" y="123.9">59</text>
<text x="133.2" y="125.2">60</text>
<text x="159.9" y="122.6">2</text>
<text x="159.9" y="121.3">3</text>
<text x="159.9" y="123.9">4</text>
<text x="159.9" y="125.2">5</text>
<text x="199.6" y="122.8">WSD1</text>
<text x="199.6" y="124.2">WSD0</text>
<text x="199.6" y="125.5">WSDCMD</text>
<text x="199.7" y="121.5">WSD2</text>
<text x="199.7" y="120.2">WSD3</text>
<text x="204.9" y="121">[2]</text>
<text x="204.9" y="122.3">[2]</text>
<text x="204.9" y="123.7">[2]</text>
<text x="206.3" y="125">[2]</text>
<text x="133.2" y="127.9">11</text>
<text x="133.2" y="129.2">19</text>
<text x="133.2" y="130.5">26</text>
<text x="133.2" y="131.8">31</text>
<text x="133.9" y="126.6">7</text>
<text x="159.9" y="126.6">6</text>
<text x="159.9" y="129.2">21</text>
<text x="159.9" y="130.5">22</text>
<text x="159.9" y="131.8">23</text>
<text x="163.1" y="131.6">0</text>
<text x="172.4" y="130.3">0</text>
<text x="179" y="130.1">PCM_RX</text>
<text x="179" y="131.5">PCM_LRC</text>
<text x="188.3" y="129.6">[13]</text>
<text x="188.4" y="131">[13]</text>
<text x="199.6" y="127.5">WSDCLK</text>
<text x="206.3" y="127">[2]</text>
<text x="133.2" y="133.2">37</text>
<text x="133.2" y="134.5">39</text>
<text x="133.2" y="135.8">43</text>
<text x="133.2" y="137.2">46</text>
<text x="159.9" y="133.2">24</text>
<text x="159.9" y="134.5">25</text>
<text x="159.9" y="135.8">53</text>
<text x="159.9" y="137.2">54</text>
<text x="167.8" y="134.3">0</text>
<text x="173.1" y="135.6">0</text>
<text x="179" y="134.1">PCM_CLK</text>
<text x="179" y="136.8">BTCTS</text>
<text x="179" y="135.4">PCM_TX</text>
<text x="188.4" y="134.9">[13]</text>
<text x="188.4" y="133.6">[13]</text>
<text x="189" y="137.6">[2]</text>
<text x="189" y="136.3">[2]</text>
<text x="133.2" y="138.5">49</text>
<text x="159.9" y="138.5">55</text>
<text x="159.9" y="139.8">56</text>
<text x="178.7" y="138.1">BTRTS</text>
<text x="179" y="139.4">BTRXD</text>
<text x="179" y="140.7">BTTXD</text>
<text x="189" y="138.9">[2]</text>
<text x="189" y="140.3">[2]</text>
<text x="143.2" y="144.2">SWB_M12</text>
</g>
<g font-size=".9" fill="#f00">
<text x="132.5" y="56.6">L501</text>
<text x="157.5" y="58.6">S29</text>
<text x="103.5" y="60.4" transform="rotate(-90 103.5 60.4)">S8</text>
<text x="127.5" y="61.4">C504</text>
<text x="127.5" y="62.4">100P</text>
<text x="136.3" y="61.9">R501</text>
<text x="141.6" y="61.2">C505</text>
<text x="142.2" y="63.9">10P</text>
<text x="146.6" y="65.9">10U/6.3V</text>
<text x="155.8" y="63.2">C513</text>
<text x="104.8" y="70.5">10U/6.3V</text>
<text x="136.3" y="67.9">R502</text>
<text x="163.5" y="85.1">C501</text>
<text x="163.8" y="87.1">0.1U</text>
<text x="97.8" y="95.8">C519</text>
<text x="167.8" y="95.7">C511</text>
<text x="172.8" y="91.1">C523</text>
<text x="173.1" y="93">0.1U</text>
<text x="176.8" y="91.1">C524</text>
<text x="177.4" y="93">10P</text>
<text x="180.3" y="93">2.2U</text>
<text x="180.7" y="91.1">C526</text>
<text x="184.1" y="91.1">C530</text>
<text x="184.2" y="93">2.2U</text>
<text x="211" y="93.7">S6</text>
<text x="94.7" y="99">C520</text>
<text x="95.9" y="101">nc</text>
<text x="98.7" y="97.3">0</text>
<text x="102.8" y="99.1">C518</text>
<text x="103.9" y="101">nc</text>
<text x="167.8" y="97">2.2U</text>
<text x="173.5" y="99">C507</text>
<text x="173.7" y="101">0.1U</text>
<text x="176.8" y="99">C508</text>
<text x="177" y="101">0.1U</text>
<text x="181.4" y="99">C506</text>
<text x="181.7" y="101">0.1U</text>
<text x="184.7" y="99">C527</text>
<text x="185" y="101">0.1U</text>
<text x="188.9" y="97.7">FB501</text>
<text x="201.2" y="98.3">10P</text>
<text x="201.3" y="96.4">C532</text>
<text x="206.6" y="96.4">C534</text>
<text x="206.8" y="97.7">2.2U</text>
<text x="167.4" y="103">10uF/6.3V</text>
<text x="216.5" y="105.6">R529</text>
<text x="165.8" y="114.2">R505</text>
<text x="178.4" y="118.2">R530</text>
<text x="181.7" y="118.2">R531</text>
<text x="185" y="118.2">R532</text>
<text x="188.3" y="118.2">R533</text>
<text x="191.6" y="118.2">R534</text>
<text x="162.5" y="130.2">R525</text>
<text x="171.7" y="128.8">R524</text>
<text x="167.1" y="132.8">R526</text>
<text x="172.4" y="134.1">R528</text>
</g>
</svg>
